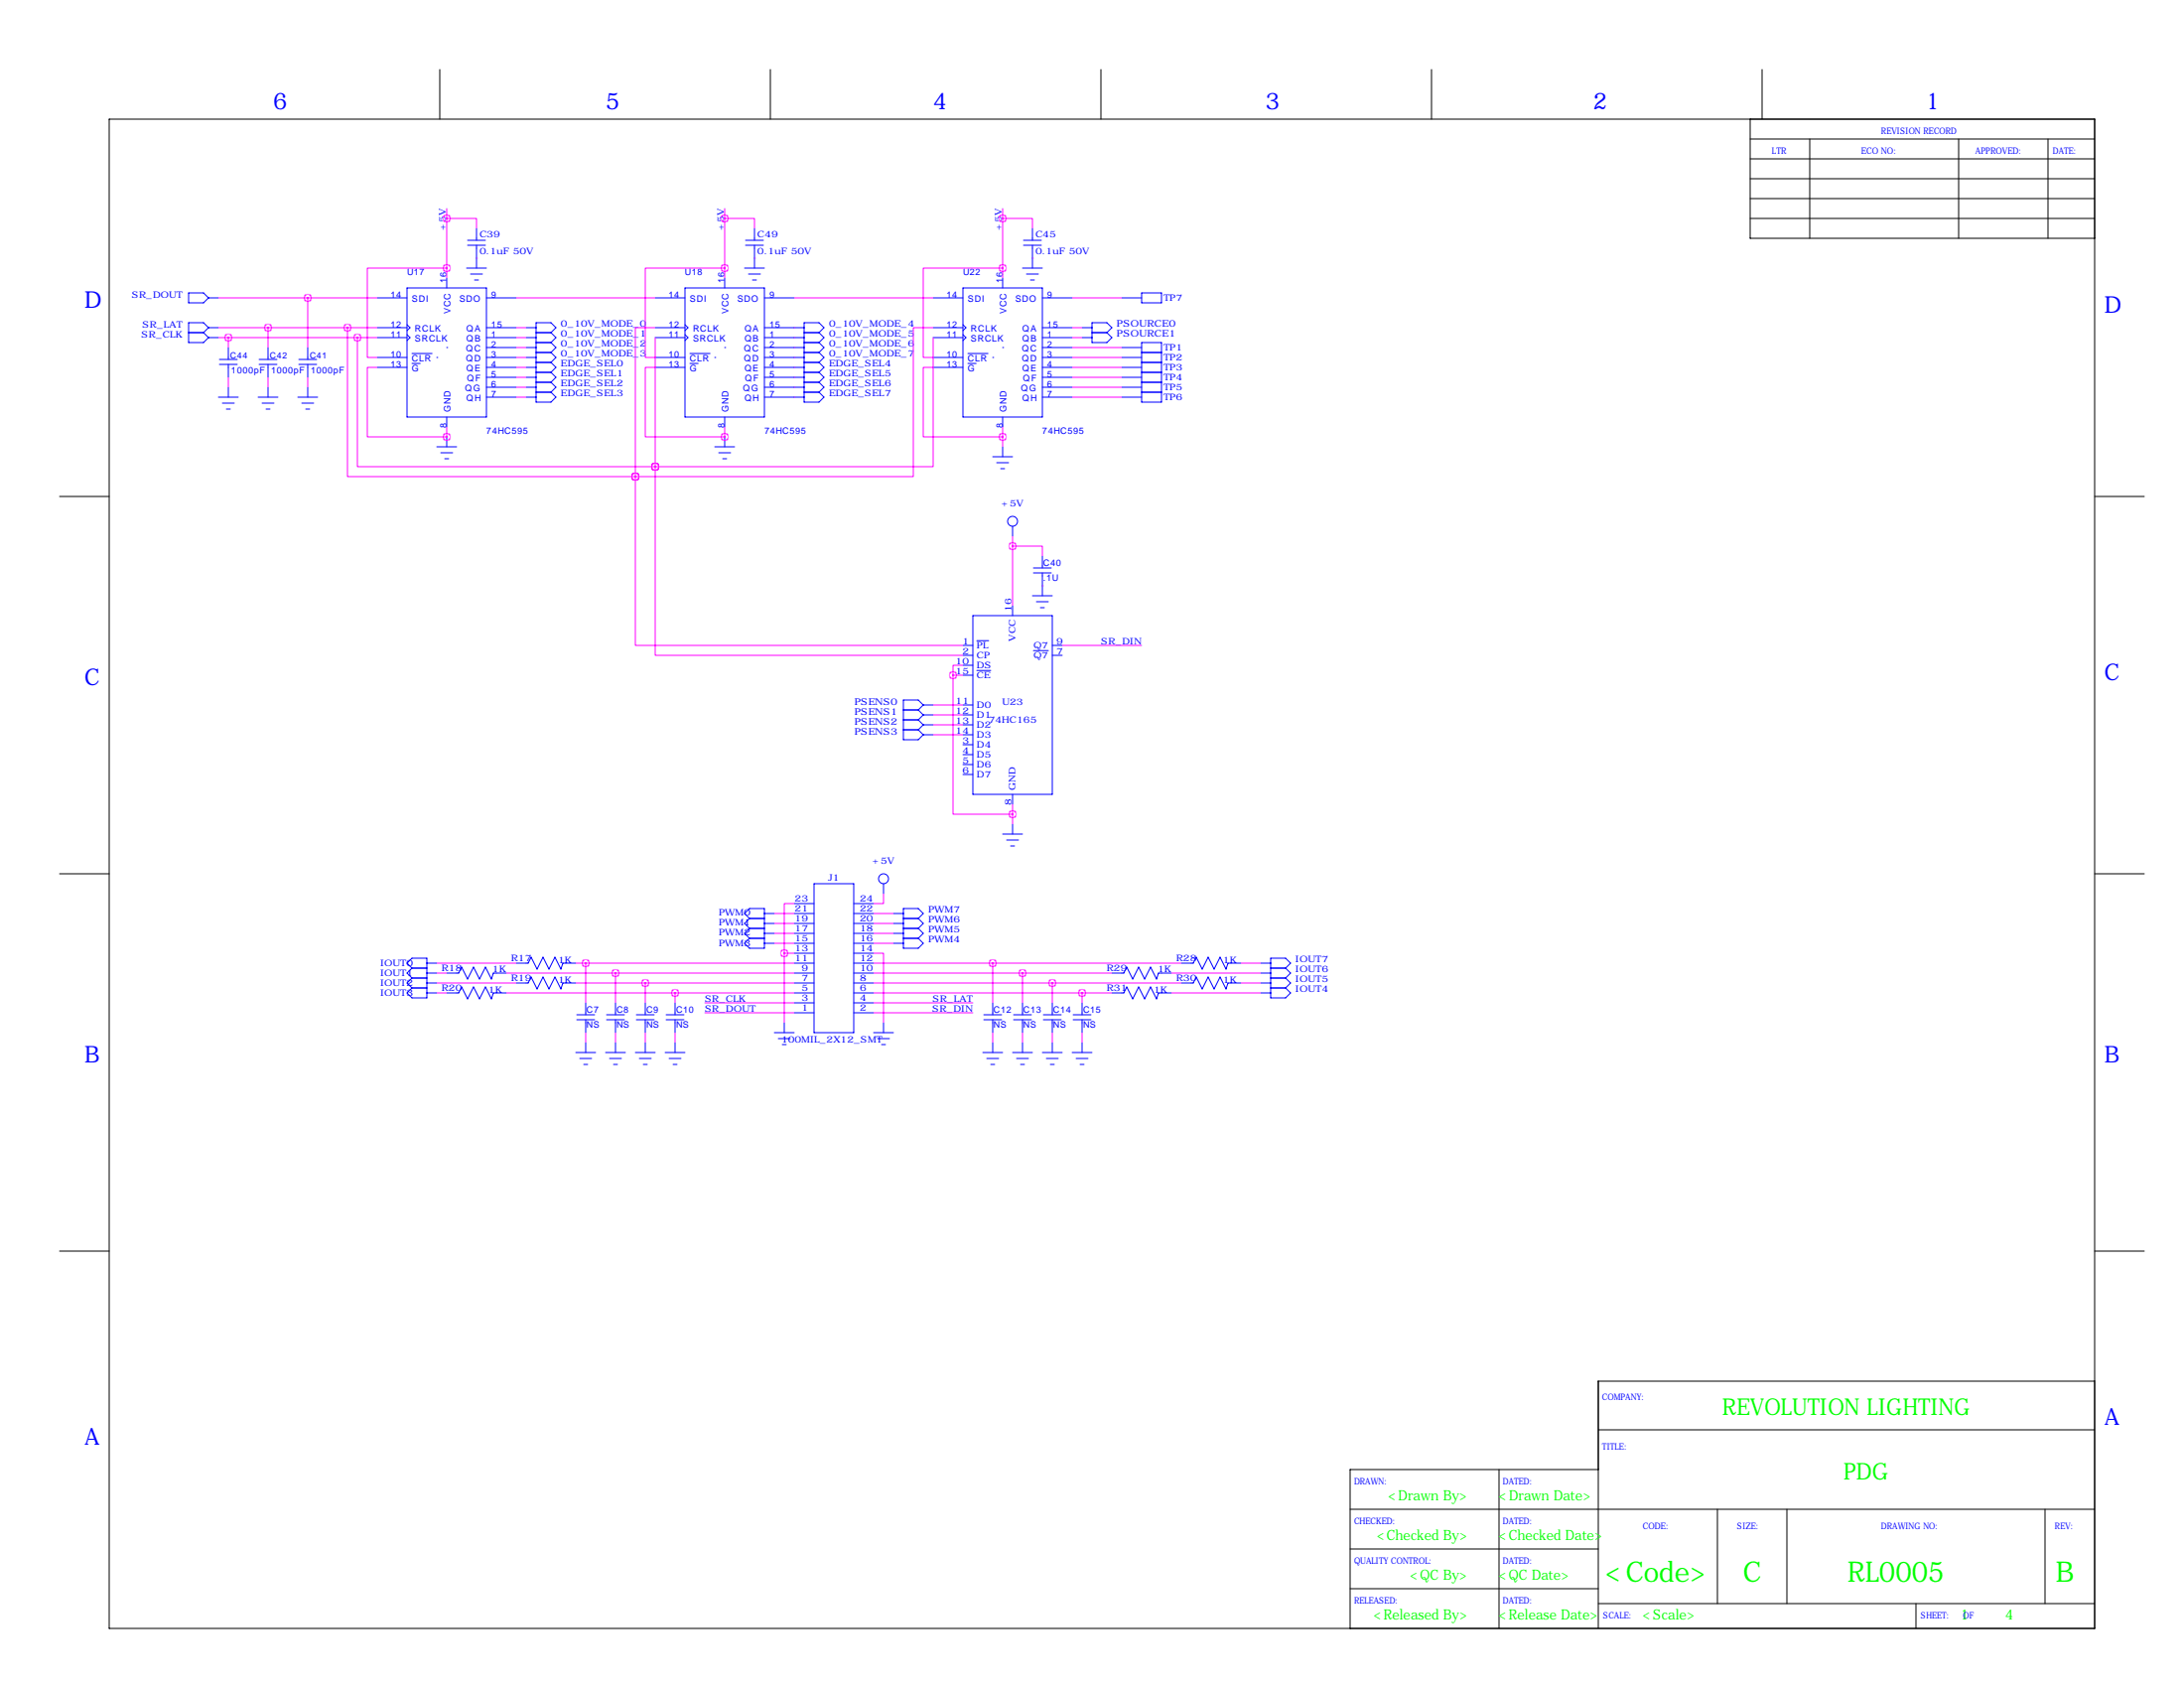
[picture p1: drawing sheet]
<svg xmlns="http://www.w3.org/2000/svg" width="559mm" height="432mm" viewBox="0 0 559 432" stroke-linecap="round" stroke-linejoin="round" font-family="sans-serif">
<g fill="none" stroke="#000" stroke-width=".25">
<path d="M112.5 17.8v12.7M197.1 17.8v12.7M281.7 17.8v12.7M366.3 17.8v12.7M450.8 17.8v12.7M27.9 30.5h508v386.1h-508zM447.8 35.6h88.1M447.8 30.5v30.5h88.1M463 35.6v25.4M501.1 35.6v25.4M524 35.6v25.4M447.8 45.7h88.1"/>
<path d="M447.8 40.6h88.1M447.8 50.8h88.1M447.8 55.9h88.1M15.2 127h12.7M535.9 127h12.7M15.2 223.5h12.7M535.9 223.5h12.7M15.2 320h12.7M535.9 320h12.7M535.9 353.3h-127v63.3M383.5 375.9v40.7M408.9 365.8h127"/>
<path d="M408.9 375.9h-63.5v40.7M345.4 386.1h190.5M345.4 396.2h63.5M439.4 386.1v24.1M457.2 386.1v24.1M523.2 386.1v24.1M345.4 406.4h63.5M408.9 410.2h127M490.2 410.2v6.4"/>
</g>
<g fill="none" stroke="#00f" stroke-width=".25">
<path d="M121.9 58.4v3.1M193 58.4v3.1M264.2 58.4v3.1M48.3 74.9h3.8l1.2 1.3-1.2 1.3h-3.8zM53.3 76.2h2.6M96.5 76.2h7.6M104.1 73.7h20.4v33h-20.4zM114.3 71.1v2.6M119.4 68.6h5.1M119.6 62.7h4.6M119.6 61.5h4.6M120.4 70.1h3"/>
<path d="M121.4 71.6h1M121.9 62.7v5.9M124.5 76.2h7.6M167.6 76.2h7.7M175.3 73.7h20.3v33h-20.3zM185.4 71.1v2.6M190.5 68.6h5.1M190.8 62.7h4.5M190.8 61.5h4.5M191.5 70.1h3.1M192.5 71.6h1M193 62.7v5.9"/>
<path d="M195.6 76.2h7.6M238.8 76.2h7.6M246.4 73.7h20.3v33h-20.3zM256.5 71.1v2.6M261.6 68.6h5.1M261.9 62.7h4.5M261.9 61.5h4.5M262.6 70.1h3.1M263.7 71.6h1M264.2 62.7v5.9M266.7 76.2h7.6M287 76.2h5.1"/>
<path d="M292.1 74.9h5.1v2.6h-5.1zM48.3 85.1h3.8M52.1 85.1l1.2 1.3M53.3 83.8h2.6M53.3 86.4h2.6M53.3 83.8l-1.2-1.2h-3.8v5h3.8l1.2-1.2M53.3 83.8l-1.2 1.3M56.1 93.2h4.6M56.1 91.9h4.6M58.4 88.9v3M58.4 93.2v3.3M58.4 99.1v2.5"/>
<path d="M66.3 93.2h4.6M66.3 91.9h4.6M68.6 88.9v3M68.6 93.2v3.3M68.6 99.1v2.5M76.5 93.2h4.5M76.5 91.9h4.5M78.7 88.9v3M78.7 93.2v3.3M78.7 99.1v2.5M96.5 83.8h7.6M96.5 86.4h7.6"/>
<path d="M96.5 91.4h7.6M96.5 94h7.6M104.1 85.6l.8 .8-.8 .7M104.1 83.1l.8 .7-.8 .8M105.4 93h2.1M105.4 90.4h5.1M111.8 91.4h.1M114.3 88.9h.1M124.5 83.8h7.6M124.5 86.4h7.6M124.5 88.9h7.6M124.5 91.4h7.6"/>
<path d="M124.5 94h7.6M124.5 96.5h7.6M124.5 99.1h7.6M134.6 83.8h2.6M134.6 86.4h2.6M134.6 88.9h2.6M134.6 91.4h2.6M134.6 94h2.6M134.6 96.5h2.6M134.6 99.1h2.6M137.2 87.6h3.8M137.2 90.2h3.8"/>
<path d="M137.2 92.7h3.8M137.2 95.2h3.8M137.2 97.8h3.8M137.2 85.1h3.8M141 85.1l1.2-1.3-1.2-1.2h-3.8v20.3h3.8l1.2-1.3-1.2-1.3M141 85.1l1.2 1.3-1.2 1.2M141 87.6l1.2 1.3-1.2 1.3M141 90.2l1.2 1.2-1.2 1.3M141 92.7l1.2 1.3-1.2 1.2M141 95.2l1.2 1.3-1.2 1.3M141 97.8l1.2 1.3-1.2 1.2M167.6 83.8h7.7"/>
<path d="M167.6 86.4h7.7M167.6 91.4h7.7M167.6 94h7.7M175.3 85.6l.7 .8-.7 .7M175.3 83.1l.7 .7-.7 .8M176.5 93h2.1M176.5 90.4h5.2M182.9 91.4h.1M185.4 88.9h.1M195.6 83.8h10.1M195.6 86.4h10.1M195.6 88.9h10.1"/>
<path d="M195.6 91.4h10.1M195.6 94h10.1M195.6 96.5h10.1M195.6 99.1h10.1M205.7 87.6h3.8M205.7 90.2h3.8M205.7 92.7h3.8M205.7 95.2h3.8M205.7 97.8h3.8M205.7 85.1h3.8M209.5 85.1l1.3-1.3-1.3-1.2h-3.8v20.3h3.8l1.3-1.3-1.3-1.3M209.5 85.1l1.3 1.3-1.3 1.2"/>
<path d="M209.5 87.6l1.3 1.3-1.3 1.3M209.5 90.2l1.3 1.2-1.3 1.3M209.5 92.7l1.3 1.3-1.3 1.2M209.5 95.2l1.3 1.3-1.3 1.3M209.5 97.8l1.3 1.3-1.3 1.2M238.8 83.8h7.6M238.8 86.4h7.6M238.8 91.4h7.6M238.8 94h7.6M246.4 85.6l.7 .8-.7 .7M246.4 83.1l.7 .7-.7 .8M247.6 93h2.2"/>
<path d="M247.6 90.4h5.2M254 91.4h.1M256.5 88.9h.1M266.7 83.8h7.6M266.7 86.4h7.6M266.7 88.9h7.6M266.7 91.4h7.6M266.7 94h7.6M266.7 96.5h7.6M266.7 99.1h7.6M276.9 83.8h2.5M276.9 86.4h2.5"/>
<path d="M279.4 82.6h3.8l1.3 1.2-1.3 1.3 1.3 1.3-1.3 1.2h-3.8zM279.4 85.1h3.8M287 88.9h5.1M287 91.4h5.1M287 94h5.1M287 96.5h5.1M287 99.1h5.1M292.1 87.6h5.1v15.3h-5.1zM292.1 90.2h5.1M292.1 92.7h5.1M292.1 95.2h5.1M292.1 97.8h5.1"/>
<path d="M55.9 101.6h5.1M56.9 103.1h3M57.9 104.6h1M66 101.6h5.1M67.1 103.1h3M68.1 104.6h1M76.2 101.6h5.1M77.2 103.1h3.1M78.2 104.6h1M111.8 114.3h5M112.8 115.8h3M113.8 117.3h1"/>
<path d="M114.3 106.7v2.5M114.3 111.8v2.5M124.5 101.6h7.6M134.6 101.6h2.6M137.2 100.3h3.8M182.9 114.3h5.1M183.9 115.8h3M184.9 117.3h1M185.4 106.7v2.5M185.4 111.8v2.5M195.6 101.6h10.1M205.7 100.3h3.8"/>
<path d="M254 116.8h5.1M255 118.4h3.1M256 119.9h1M256.5 106.7v2.5M256.5 114.3v2.5M266.7 101.6h7.6M287 101.6h5.1M292.1 100.3h5.1M259.1 134.6v2.6M248.9 157.5h20.3v45.7h-20.3zM259.1 154.9v2.6M264.2 152.4h5"/>
<path d="M264.4 146.6h4.6M264.4 145.3h4.6M265.2 153.9h3M266.2 155.4h1M266.7 142.2v3.1M266.7 146.6v5.8M246.4 165.1h2.5M246.4 167.6h2.5M246.4 170.2h2.5M246.4 172.7h2.5M249.9 163.9h3.1M249.9 171.5h3.6"/>
<path d="M264.4 166.4h3.8M269.2 165.1h2.6M269.2 167.6h2.6M231.1 181.6h3.8M231.1 184.1h3.8M231.1 186.7h3.8M234.9 181.6l1.3 1.3M234.9 184.1l1.3 1.3M234.9 186.7l1.3 1.3M236.2 180.3h2.6M236.2 182.9h2.6M236.2 185.4h2.6"/>
<path d="M236.2 188h2.6M236.2 180.3l-1.3-1.2h-3.8v10.1h3.8l1.3-1.2M236.2 180.3l-1.3 1.3M236.2 182.9l-1.3 1.2M236.2 185.4l-1.3 1.3M246.4 190.5h2.5M246.4 193h2.5M246.4 195.6h2.5M246.4 198.1h2.5M246.4 180.3h2.5M246.4 182.9h2.5M246.4 185.4h2.5"/>
<path d="M246.4 188h2.5M256.5 213.4h5.1M257.6 214.9h3M258.6 216.4h1M259.1 203.2v2.5M259.1 210.8v2.6M191.8 234.9l-1.3-1.2 1.3-1.3h3.8v10.2h-3.8l-1.3-1.3 1.3-1.3M191.8 234.9h3.8M191.8 234.9l-1.3 1.3 1.3 1.3M191.8 237.5h3.8M191.8 237.5l-1.3 1.3 1.3 1.2M195.6 238.8h2.5"/>
<path d="M195.6 236.2h2.5M195.6 233.7h2.5M203.2 238.8h5.1M203.2 236.2h5.1M203.2 233.7h5.1M203.2 231.1h5.1M208.3 226.1h10.1v38.1h-10.1zM218.4 238.8h5.1M218.4 236.2h5.1M218.4 233.7h5.1M218.4 231.1h5.1M226.1 226.1v2.5"/>
<path d="M228.6 238.8h2.5M228.6 236.2h2.5M228.6 233.7h2.5M231.1 234.9h3.8M231.1 237.5h3.8M234.9 234.9l1.3-1.2-1.3-1.3h-3.8v10.2h3.8l1.3-1.3-1.3-1.3M234.9 234.9l1.3 1.3-1.3 1.3M234.9 237.5l1.3 1.3-1.3 1.2M105.4 247.6l-1.3-1.2 1.3-1.3h3.8v10.2h-3.8l-1.3-1.3 1.3-1.3M105.4 247.6h3.8M105.4 247.6l-1.3 1.3 1.3 1.3M105.4 250.2h3.8"/>
<path d="M105.4 250.2l-1.3 1.3 1.3 1.2M105.4 252.7h3.8M109.2 254h2.6M109.2 251.5h2.6M109.2 248.9h2.6M109.2 246.4h2.6M114.3 254h3l.8-1.5 1.5 3 1.6-3 1.5 3 1.5-3 1.5 3 .5-1.5h3.3M114.3 248.9h3l.8-1.5 1.5 3 1.6-3 1.5 3 1.5-3 1.5 3 .5-1.5h3.3M132.1 251.5h3l.8-1.6 1.5 3.1 1.5-3.1 1.6 3.1 1.5-3.1 1.5 3.1 .5-1.5h3.3M132.1 246.4h3l.8-1.5 1.5 3 1.5-3 1.6 3 1.5-3 1.5 3 .5-1.5h3.3M147.6 259.6h4.5M149.9 256.5v3.1"/>
<path d="M155.2 259.6h4.6M157.5 256.5v3.1M162.8 259.6h4.6M165.1 256.5v3.1M170.4 259.6h4.6M172.7 256.5v3.1M191.8 240h3.8M195.6 241.3h2.5M203.2 259.1h5.1M203.2 256.5h5.1M203.2 254h5.1M203.2 251.5h5.1"/>
<path d="M203.2 248.9h5.1M203.2 246.4h5.1M203.2 243.8h5.1M203.2 241.3h5.1M218.4 259.1h5.1M218.4 256.5h5.1M218.4 254h5.1M218.4 251.5h5.1M218.4 248.9h5.1M218.4 246.4h5.1M218.4 243.8h5.1M218.4 241.3h5.1"/>
<path d="M228.6 241.3h2.5M231.1 240h3.8M251.7 259.6h4.6M254 256.5v3.1M259.3 259.6h4.6M261.6 256.5v3.1M267 259.6h4.5M269.2 256.5v3.1M274.6 259.6h4.5M276.9 256.5v3.1M284.5 254h3l.8-1.5 1.5 3 1.5-3 1.6 3 1.5-3 1.5 3 .5-1.5h3.3M284.5 248.9h3l.8-1.5 1.5 3 1.5-3 1.6 3 1.5-3 1.5 3 .5-1.5h3.3"/>
<path d="M302.3 251.5h3l.8-1.6 1.5 3.1 1.5-3.1 1.5 3.1 1.6-3.1 1.5 3.1 .5-1.5h3.3M302.3 246.4h3l.8-1.5 1.5 3 1.5-3 1.5 3 1.6-3 1.5 3 .5-1.5h3.3M322.6 254h2.5M322.6 251.5h2.5M322.6 248.9h2.5M322.6 246.4h2.5M325.1 247.6h3.8M325.1 250.2h3.8M325.1 252.7h3.8M328.9 247.6l1.3-1.2-1.3-1.3h-3.8v10.2h3.8l1.3-1.3-1.3-1.3M328.9 247.6l1.3 1.3-1.3 1.3M328.9 250.2l1.3 1.3-1.3 1.2"/>
<path d="M147.3 269.2h5.1M147.6 260.9h4.5M148.3 270.8h3.1M149.4 272.3h1M149.9 260.9v3.3M149.9 266.7v2.5M154.9 269.2h5.1M155.2 260.9h4.6M156 270.8h3M157 272.3h1M157.5 260.9v3.3M157.5 266.7v2.5"/>
<path d="M162.6 269.2h5M162.8 260.9h4.6M163.6 270.8h3M164.6 272.3h1M165.1 260.9v3.3M165.1 266.7v2.5M170.2 269.2h5.1M170.4 260.9h4.6M171.2 270.8h3M172.2 272.3h1M172.7 260.9v3.3M172.7 266.7v2.5"/>
<path d="M198.1 264.2h5.1M199.1 265.7h3.1M200.2 267.2h1M200.7 261.6v2.6M223.5 264.2h5.1M224.5 265.7h3.1M225.6 267.2h1M226.1 261.6v2.6M251.5 269.2h5M251.7 260.9h4.6M252.5 270.8h3M253.5 272.3h1"/>
<path d="M254 260.9v3.3M254 266.7v2.5M259.1 269.2h5.1M259.3 260.9h4.6M260.1 270.8h3M261.1 272.3h1M261.6 260.9v3.3M261.6 266.7v2.5M266.7 269.2h5.1M267 260.9h4.5M267.7 270.8h3.1M268.7 272.3h1"/>
<path d="M269.2 260.9v3.3M269.2 266.7v2.5M274.3 269.2h5.1M274.6 260.9h4.5M275.3 270.8h3.1M276.4 272.3h1M276.9 260.9v3.3M276.9 266.7v2.5"/>
<circle cx="259.1" cy="133.3" r="1.27"/>
<circle cx="226.1" cy="224.8" r="1.27"/>
</g>
<g fill="none" stroke="#f0f" stroke-width=".25">
<path d="M114.3 55.9h7.6v2.5M114.3 53.3v17.8M185.4 55.9h7.6v2.5M185.4 53.3v17.8M256.5 55.9h7.7v2.5M256.5 53.3v17.8M55.9 76.2h40.6M78.7 76.2v12.7M114.3 68.6h-20.3v22.8h2.5M121.9 66h.1M132.1 76.2h35.5M185.4 68.6h-20.3v22.8h2.5"/>
<path d="M193 66h.1M203.2 76.2h35.6M256.5 68.6h-20.3v22.8h2.6M264.2 66h.1M274.3 76.2h12.7M55.9 86.4h40.6M55.9 83.8h40.6M58.4 86.4v2.5M58.4 96.5v2.6M68.6 83.8v5.1M68.6 96.5v2.6M78.7 96.5v2.6"/>
<path d="M88.9 83.8v38.1h73.7M91.4 86.4v33h76.2M96.5 94h-2.5v17.8h20.3M132.1 86.4h2.5M132.1 83.8h2.5M132.1 88.9h2.5M132.1 91.4h2.5M132.1 94h2.5M132.1 96.5h2.5M132.1 99.1h2.5M167.6 94h-2.5v17.8h20.3M167.6 83.8h-5v38.1"/>
<path d="M167.6 86.4v33M203.2 83.8h.1M203.2 86.4h.1M203.2 88.9h.1M203.2 91.4h.1M203.2 94h.1M203.2 96.5h.1M203.2 99.1h.1M238.8 86.4v33h-71.2M238.8 94h-2.6v17.8h20.3M238.8 83.8h-5.1v38.1h-71.1M274.3 86.4h2.6"/>
<path d="M274.3 83.8h2.6M274.3 88.9h12.7M274.3 91.4h12.7M274.3 94h12.7M274.3 96.5h12.7M274.3 99.1h12.7M114.3 111.8h.1M114.3 109.2v2.6M132.1 101.6h2.5M167.6 119.4v48.2h78.8M167.6 119.4h.1M185.4 111.8h.1"/>
<path d="M185.4 109.2v2.6M203.2 101.6h.1M256.5 109.2v5.1M274.3 101.6h12.7M162.6 121.9v43.2h83.8M162.6 121.9h.1M259.1 139.7h7.6v2.5M259.1 137.2v17.7M266.7 149.9h.1M243.8 172.7v35.6h15.3M243.8 172.7h2.6M246.4 170.2h-2.6v2.5"/>
<path d="M271.8 165.1h20.3M238.8 180.3h7.6M238.8 182.9h7.6M238.8 185.4h7.6M238.8 188h7.6M259.1 205.7v5.1M198.1 233.7h5.1M198.1 236.2h5.1M198.1 238.8h5.1M203.2 231.1h-2.5v12.7M223.5 233.7h5.1M223.5 236.2h5.1"/>
<path d="M223.5 238.8h5.1M226.1 228.6v2.5h-2.6M111.8 246.4h20.3M111.8 248.9h2.5M111.8 251.5h20.3M111.8 254h2.5M129.5 248.9h73.7M129.5 254h73.7M147.3 246.4h55.9M147.3 251.5h55.9M149.9 246.4v10.1M157.5 248.9v7.6"/>
<path d="M165.1 251.5v5M172.7 254v2.5M180.3 256.5h22.9M180.3 259.1h22.9M198.1 241.3h5.1M200.7 243.8h2.5M200.7 243.8v17.8M223.5 243.8h2.6v17.8M223.5 241.3h5.1M223.5 246.4h78.8M223.5 248.9h61M223.5 251.5h78.8"/>
<path d="M223.5 254h61M223.5 256.5h25.4M223.5 259.1h25.4M254 246.4v10.1M261.6 248.9v7.6M269.2 251.5v5M276.9 254v2.5M299.7 248.9h22.9M299.7 254h22.9M317.5 246.4h5.1M317.5 251.5h5.1M149.9 264.2v2.5"/>
<path d="M157.5 264.2v2.5M165.1 264.2v2.5M172.7 264.2v2.5M254 264.2v2.5M261.6 264.2v2.5M269.2 264.2v2.5M276.9 264.2v2.5"/>
</g>
<path d="M114.2 111.8a.1 .1 0 0 0 .2 0 .1 .1 0 0 0-.2 0zM114.2 68.6a.1 .1 0 0 0 .2 0 .1 .1 0 0 0-.2 0zM114.2 55.9a.1 .1 0 0 0 .2 0 .1 .1 0 0 0-.2 0zM185.4 111.8a.07 .07 0 0 0 .1 0 .07 .07 0 0 0-.1 0zM185.4 68.6a.07 .07 0 0 0 .1 0 .07 .07 0 0 0-.1 0zM185.4 55.9a.07 .07 0 0 0 .1 0 .07 .07 0 0 0-.1 0zM91.4 86.4a.07 .07 0 0 0 .1 0 .07 .07 0 0 0-.1 0zM88.8 83.8a.1 .1 0 0 0 .2 0 .1 .1 0 0 0-.2 0zM200.6 243.8a.07 .07 0 0 0 .1 0 .07 .07 0 0 0-.1 0zM259 208.3a.07 .07 0 0 0 .1 0 .07 .07 0 0 0-.1 0zM259 139.7a.07 .07 0 0 0 .1 0 .07 .07 0 0 0-.1 0zM256.5 111.8a.07 .07 0 0 0 .1 0 .07 .07 0 0 0-.1 0zM256.5 68.6a.07 .07 0 0 0 .1 0 .07 .07 0 0 0-.1 0zM256.5 55.9a.07 .07 0 0 0 .1 0 .07 .07 0 0 0-.1 0zM162.5 121.9a.07 .07 0 0 0 .1 0 .07 .07 0 0 0-.1 0zM167.6 119.4a.07 .07 0 0 0 .1 0 .07 .07 0 0 0-.1 0zM167.6 119.4a.07 .07 0 0 0 .1 0 .07 .07 0 0 0-.1 0zM162.5 121.9a.07 .07 0 0 0 .1 0 .07 .07 0 0 0-.1 0zM243.8 172.7a.07 .07 0 0 0 .1 0 .07 .07 0 0 0-.1 0zM58.4 86.4a.07 .07 0 0 0 .1 0 .07 .07 0 0 0-.1 0zM68.5 83.8a.07 .07 0 0 0 .1 0 .07 .07 0 0 0-.1 0zM78.7 76.2a.07 .07 0 0 0 .1 0 .07 .07 0 0 0-.1 0zM149.8 246.4a.07 .07 0 0 0 .1 0 .07 .07 0 0 0-.1 0zM157.4 248.9a.07 .07 0 0 0 .1 0 .07 .07 0 0 0-.1 0zM165 251.5a.1 .1 0 0 0 .2 0 .1 .1 0 0 0-.2 0zM172.7 254a.07 .07 0 0 0 .1 0 .07 .07 0 0 0-.1 0zM253.9 246.4a.1 .1 0 0 0 .2 0 .1 .1 0 0 0-.2 0zM261.6 248.9a.07 .07 0 0 0 .1 0 .07 .07 0 0 0-.1 0zM269.2 251.5a.07 .07 0 0 0 .1 0 .07 .07 0 0 0-.1 0zM276.8 254a.07 .07 0 0 0 .1 0 .07 .07 0 0 0-.1 0z" fill="#f0f" stroke="#f0f" stroke-width="1.9"/>
<g font-size="7.3" fill="#0f0">
<text x="410.7" y="404.5">&lt;Code&gt;</text>
<text x="445.9" y="404.5">C</text>
<text x="472.8" y="404.5">RL0005</text>
<text x="526" y="404.5">B</text>
</g>
<g font-size="5.9" fill="#00f">
<text x="69.8" y="27.9">6</text>
<text x="154.9" y="27.9">5</text>
<text x="238.8" y="27.9">4</text>
<text x="323.8" y="27.9">3</text>
<text x="407.7" y="27.9">2</text>
<text x="492.8" y="27.9">1</text>
<text x="21.6" y="78.7">D</text>
<text x="538.5" y="80">D</text>
<text x="538.5" y="174">C</text>
<text x="21.6" y="175.3">C</text>
<text x="21.6" y="271.8">B</text>
<text x="538.5" y="271.8">B</text>
<text x="538.5" y="364.5">A</text>
<text x="21.6" y="369.6">A</text>
</g>
<g font-size="5.9" fill="#0f0">
<text x="440.7" y="362">REVOLUTION LIGHTING</text>
<text x="471.7" y="378.5">PDG</text>
</g>
<g font-size="3.6" fill="#0f0">
<text x="355.2" y="383.9">&lt;Drawn By&gt;</text>
<text x="383.5" y="383.9">&lt;Drawn Date&gt;</text>
<text x="352.3" y="394">&lt;Checked By&gt;</text>
<text x="383.5" y="394">&lt;Checked Date&gt;</text>
<text x="360.8" y="404.2">&lt;QC By&gt;</text>
<text x="383.5" y="404.2">&lt;QC Date&gt;</text>
<text x="351.5" y="414.3">&lt;Released By&gt;</text>
<text x="383.5" y="414.3">&lt;Release Date&gt;</text>
<text x="420.4" y="414.3">&lt;Scale&gt;</text>
<text x="501.6" y="414.3">1</text>
<text x="513.1" y="414.3">4</text>
</g>
<g font-size="2.4" fill="#00f">
<text x="285.7" y="83.6">PSOURCE0</text>
<text x="285.7" y="86.1">PSOURCE1</text>
<text x="218.6" y="180.3">PSENS0</text>
<text x="218.6" y="182.9">PSENS1</text>
<text x="218.6" y="185.4">PSENS2</text>
<text x="218.6" y="188">PSENS3</text>
</g>
<g font-size="2.3" fill="#00f">
<text x="481.3" y="34.3">REVISION RECORD</text>
<text x="453.4" y="39.4">LTR</text>
<text x="476.2" y="39.4">ECO NO:</text>
<text x="505.5" y="39.4">APPROVED:</text>
<text x="525.3" y="39.4">DATE:</text>
<text x="114" y="59" transform="rotate(-90 114 59)">+5V</text>
<text x="185.2" y="59" transform="rotate(-90 185.2 59)">+5V</text>
<text x="256.3" y="59" transform="rotate(-90 256.3 59)">+5V</text>
<text x="122.7" y="60.7">C39</text>
<text x="122.7" y="65">0.1uF 50V</text>
<text x="193.8" y="60.7">C49</text>
<text x="193.8" y="65">0.1uF 50V</text>
<text x="264.9" y="60.7">C45</text>
<text x="264.9" y="65">0.1uF 50V</text>
<text x="104.1" y="70.4">U17</text>
<text x="175.3" y="70.4">U18</text>
<text x="246.4" y="70.4">U22</text>
<text x="33.7" y="76.2">SR_DOUT</text>
<text x="100" y="76.2">14</text>
<text x="105.4" y="77.2">SDI</text>
<text x="114.3" y="72.4" transform="rotate(-90 114.3 72.4)">16</text>
<text x="117.6" y="77.2">SDO</text>
<text x="125.7" y="76.2">9</text>
<text x="171.1" y="76.2">14</text>
<text x="176.5" y="77.2">SDI</text>
<text x="185.4" y="72.4" transform="rotate(-90 185.4 72.4)">16</text>
<text x="188.7" y="77.2">SDO</text>
<text x="196.8" y="76.2">9</text>
<text x="242.2" y="76.2">14</text>
<text x="247.6" y="77.2">SDI</text>
<text x="256.5" y="72.4" transform="rotate(-90 256.5 72.4)">16</text>
<text x="259.8" y="77.2">SDO</text>
<text x="268" y="76.2">9</text>
<text x="297.7" y="77">TP7</text>
<text x="36.5" y="83.8">SR_LAT</text>
<text x="100" y="83.8">12</text>
<text x="115.3" y="80.3" transform="rotate(-90 115.3 80.3)">VCC</text>
<text x="125.7" y="83.8">15</text>
<text x="143.5" y="83.6">0_10V_MODE_0</text>
<text x="171.1" y="83.8">12</text>
<text x="186.4" y="80.3" transform="rotate(-90 186.4 80.3)">VCC</text>
<text x="196.8" y="83.8">15</text>
<text x="212.1" y="83.6">0_10V_MODE_4</text>
<text x="242.2" y="83.8">12</text>
<text x="257.5" y="80.3" transform="rotate(-90 257.5 80.3)">VCC</text>
<text x="268" y="83.8">15</text>
<text x="36.2" y="86.4">SR_CLK</text>
<text x="100" y="86.4">11</text>
<text x="106.2" y="87.3">SRCLK</text>
<text x="106.2" y="84.8">RCLK</text>
<text x="119.3" y="89.9">QC</text>
<text x="119.4" y="84.8">QA</text>
<text x="119.4" y="87.3">QB</text>
<text x="125.7" y="86.4">1</text>
<text x="125.7" y="88.9">2</text>
<text x="143.5" y="86.1">0_10V_MODE_1</text>
<text x="143.5" y="88.6">0_10V_MODE_2</text>
<text x="171.1" y="86.4">11</text>
<text x="177.3" y="87.3">SRCLK</text>
<text x="177.3" y="84.8">RCLK</text>
<text x="190.4" y="89.9">QC</text>
<text x="190.5" y="84.8">QA</text>
<text x="190.5" y="87.3">QB</text>
<text x="196.8" y="86.4">1</text>
<text x="196.8" y="88.9">2</text>
<text x="212.1" y="86.1">0_10V_MODE_5</text>
<text x="212.1" y="88.6">0_10V_MODE_6</text>
<text x="242.2" y="86.4">11</text>
<text x="248.4" y="87.3">SRCLK</text>
<text x="248.4" y="84.8">RCLK</text>
<text x="261.5" y="89.9">QC</text>
<text x="261.6" y="84.8">QA</text>
<text x="261.6" y="87.3">QB</text>
<text x="268" y="86.4">1</text>
<text x="268" y="88.9">2</text>
<text x="297.7" y="89.7">TP1</text>
<text x="59.2" y="95.5">1000pF</text>
<text x="69.3" y="95.5">1000pF</text>
<text x="79.5" y="95.5">1000pF</text>
<text x="100" y="94">13</text>
<text x="100" y="91.4">10</text>
<text x="105.4" y="94.9">G</text>
<text x="105.4" y="92.4">CLR</text>
<text x="119.3" y="92.4">QD</text>
<text x="119.4" y="94.9">QE</text>
<text x="125.7" y="91.4">3</text>
<text x="125.7" y="94">4</text>
<text x="143.5" y="91.2">0_10V_MODE_3</text>
<text x="143.5" y="93.7">EDGE_SEL0</text>
<text x="171.1" y="94">13</text>
<text x="171.1" y="91.4">10</text>
<text x="176.5" y="94.9">G</text>
<text x="176.5" y="92.4">CLR</text>
<text x="190.4" y="92.4">QD</text>
<text x="190.5" y="94.9">QE</text>
<text x="196.8" y="91.4">3</text>
<text x="196.8" y="94">4</text>
<text x="212.1" y="91.2">0_10V_MODE_7</text>
<text x="212.1" y="93.7">EDGE_SEL4</text>
<text x="242.2" y="94">13</text>
<text x="242.2" y="91.4">10</text>
<text x="247.6" y="94.9">G</text>
<text x="247.6" y="92.4">CLR</text>
<text x="261.5" y="92.4">QD</text>
<text x="261.6" y="94.9">QE</text>
<text x="268" y="91.4">3</text>
<text x="268" y="94">4</text>
<text x="297.7" y="92.2">TP2</text>
<text x="297.7" y="94.7">TP3</text>
<text x="119" y="100">QG</text>
<text x="119.5" y="97.5">QF</text>
<text x="125.7" y="96.5">5</text>
<text x="125.7" y="99.1">6</text>
<text x="125.7" y="101.6">7</text>
<text x="143.5" y="96.3">EDGE_SEL1</text>
<text x="143.5" y="98.8">EDGE_SEL2</text>
<text x="143.5" y="101.3">EDGE_SEL3</text>
<text x="190.1" y="100">QG</text>
<text x="190.7" y="97.5">QF</text>
<text x="196.8" y="96.5">5</text>
<text x="196.8" y="99.1">6</text>
<text x="196.8" y="101.6">7</text>
<text x="212.1" y="96.3">EDGE_SEL5</text>
<text x="212.1" y="98.8">EDGE_SEL6</text>
<text x="212.1" y="101.3">EDGE_SEL7</text>
<text x="261.2" y="100">QG</text>
<text x="261.8" y="97.5">QF</text>
<text x="268" y="96.5">5</text>
<text x="268" y="99.1">6</text>
<text x="268" y="101.6">7</text>
<text x="297.7" y="97.3">TP4</text>
<text x="297.7" y="99.8">TP5</text>
<text x="115.3" y="105.4" transform="rotate(-90 115.3 105.4)">GND</text>
<text x="119.4" y="102.6">QH</text>
<text x="186.4" y="105.4" transform="rotate(-90 186.4 105.4)">GND</text>
<text x="190.5" y="102.6">QH</text>
<text x="257.5" y="105.4" transform="rotate(-90 257.5 105.4)">GND</text>
<text x="261.6" y="102.6">QH</text>
<text x="297.7" y="102.4">TP6</text>
<text x="114.3" y="109.4" transform="rotate(-90 114.3 109.4)">8</text>
<text x="124.5" y="111">74HC595</text>
<text x="185.4" y="109.4" transform="rotate(-90 185.4 109.4)">8</text>
<text x="195.6" y="111">74HC595</text>
<text x="256.5" y="109.4" transform="rotate(-90 256.5 109.4)">8</text>
<text x="266.7" y="111">74HC595</text>
<text x="256.3" y="129.5">+5V</text>
<text x="267" y="144.8">C40</text>
<text x="267" y="148.6">.1U</text>
<text x="258.8" y="156.5" transform="rotate(-90 258.8 156.5)">16</text>
<text x="246.2" y="164.8">1</text>
<text x="246.2" y="167.4">2</text>
<text x="249.9" y="165.9">PL</text>
<text x="259.8" y="164" transform="rotate(-90 259.8 164)">VCC</text>
<text x="264.4" y="165.9">Q7</text>
<text x="270.3" y="167.4">7</text>
<text x="270.3" y="164.8">9</text>
<text x="281.7" y="164.8">SR_DIN</text>
<text x="244.5" y="169.9">10</text>
<text x="244.5" y="172.5">15</text>
<text x="249.9" y="168.4">CP</text>
<text x="249.9" y="170.9">DS</text>
<text x="249.9" y="173.5">CE</text>
<text x="264.4" y="168.4">Q7</text>
<text x="244.5" y="180.1">11</text>
<text x="244.5" y="182.6">12</text>
<text x="244.5" y="185.2">13</text>
<text x="249.9" y="181.1">D0</text>
<text x="249.9" y="183.6">D1</text>
<text x="252.9" y="184.9">74HC165</text>
<text x="256.4" y="180.3">U23</text>
<text x="244.5" y="187.7">14</text>
<text x="246.2" y="190.2">3</text>
<text x="249.9" y="191.3">D4</text>
<text x="249.9" y="186.2">D2</text>
<text x="249.9" y="188.7">D3</text>
<text x="246.2" y="192.8">4</text>
<text x="246.2" y="195.3">5</text>
<text x="246.2" y="197.9">6</text>
<text x="249.9" y="193.8">D5</text>
<text x="249.9" y="196.3">D6</text>
<text x="249.9" y="198.9">D7</text>
<text x="259.8" y="202.2" transform="rotate(-90 259.8 202.2)">GND</text>
<text x="258.8" y="205.9" transform="rotate(-90 258.8 205.9)">8</text>
<text x="223.2" y="221">+5V</text>
<text x="211.9" y="225.3">J1</text>
<text x="203.4" y="233.2">21</text>
<text x="203.4" y="230.6">23</text>
<text x="220" y="233.2">22</text>
<text x="220" y="230.6">24</text>
<text x="237.5" y="233.4">PWM7</text>
<text x="183.9" y="234.2">PWM0</text>
<text x="183.9" y="236.7">PWM1</text>
<text x="183.9" y="239.3">PWM2</text>
<text x="203.4" y="238.3">17</text>
<text x="203.4" y="235.7">19</text>
<text x="220" y="238.3">18</text>
<text x="220" y="235.7">20</text>
<text x="237.5" y="236">PWM6</text>
<text x="237.5" y="238.5">PWM5</text>
<text x="130.7" y="245.9">R17</text>
<text x="183.9" y="242.1">PWM3</text>
<text x="203.4" y="245.9">11</text>
<text x="203.4" y="243.3">13</text>
<text x="203.4" y="240.8">15</text>
<text x="220" y="245.9">12</text>
<text x="220" y="243.3">14</text>
<text x="220" y="240.8">16</text>
<text x="237.5" y="241">PWM4</text>
<text x="300.9" y="245.9">R28</text>
<text x="97.3" y="247.1">IOUT0</text>
<text x="97.3" y="249.7">IOUT1</text>
<text x="113" y="248.4">R18</text>
<text x="126" y="248.6">1K</text>
<text x="130.7" y="251">R19</text>
<text x="142.7" y="246.4">1K</text>
<text x="142.7" y="251.4">1K</text>
<text x="205.1" y="251">7</text>
<text x="205.1" y="248.4">9</text>
<text x="220" y="251">8</text>
<text x="220" y="248.4">10</text>
<text x="283.1" y="248.4">R29</text>
<text x="296.2" y="248.6">1K</text>
<text x="300.9" y="251">R30</text>
<text x="312.9" y="246.4">1K</text>
<text x="312.9" y="251.4">1K</text>
<text x="331.5" y="246.1">IOUT7</text>
<text x="331.5" y="248.7">IOUT6</text>
<text x="331.5" y="251.2">IOUT5</text>
<text x="97.3" y="252.2">IOUT2</text>
<text x="97.3" y="254.8">IOUT3</text>
<text x="113" y="253.5">R20</text>
<text x="125" y="254">1K</text>
<text x="180.3" y="256.3">SR_CLK</text>
<text x="205.1" y="256">3</text>
<text x="205.1" y="253.5">5</text>
<text x="220" y="256">4</text>
<text x="220" y="253.5">6</text>
<text x="238.7" y="256.3">SR_LAT</text>
<text x="283.1" y="253.5">R31</text>
<text x="295.1" y="254">1K</text>
<text x="331.5" y="253.7">IOUT4</text>
<text x="150.1" y="259.1">C7</text>
<text x="150.1" y="262.9">NS</text>
<text x="157.7" y="259.1">C8</text>
<text x="157.7" y="262.9">NS</text>
<text x="165.4" y="259.1">C9</text>
<text x="165.4" y="262.9">NS</text>
<text x="173" y="259.1">C10</text>
<text x="173" y="262.9">NS</text>
<text x="180.3" y="258.8">SR_DOUT</text>
<text x="205.1" y="258.6">1</text>
<text x="220" y="258.6">2</text>
<text x="238.6" y="258.8">SR_DIN</text>
<text x="254.3" y="259.1">C12</text>
<text x="254.3" y="262.9">NS</text>
<text x="261.9" y="259.1">C13</text>
<text x="261.9" y="262.9">NS</text>
<text x="269.5" y="259.1">C14</text>
<text x="269.5" y="262.9">NS</text>
<text x="277.1" y="259.1">C15</text>
<text x="277.1" y="262.9">NS</text>
<text x="199.9" y="266.7">100MIL_2X12_SMT</text>
<text x="410" y="358.1">COMPANY:</text>
<text x="410" y="370.8">TITLE:</text>
<text x="346.5" y="379.7">DRAWN:</text>
<text x="384.6" y="379.7">DATED:</text>
<text x="346.5" y="389.9">CHECKED:</text>
<text x="384.6" y="389.9">DATED:</text>
<text x="420.4" y="391.2">CODE:</text>
<text x="444.5" y="391.2">SIZE:</text>
<text x="481.3" y="391.2">DRAWING NO:</text>
<text x="525.8" y="391.2">REV:</text>
<text x="346.5" y="400">QUALITY CONTROL:</text>
<text x="384.6" y="400">DATED:</text>
<text x="346.5" y="410.2">RELEASED:</text>
<text x="384.6" y="410.2">DATED:</text>
<text x="410.2" y="414">SCALE:</text>
<text x="491.5" y="414">SHEET:</text>
<text x="502.3" y="414">OF</text>
</g>
<g font-size="2.2" fill="#00f">
<text x="58.9" y="91.7">C44</text>
<text x="69.1" y="91.7">C42</text>
<text x="79.2" y="91.7">C41</text>
</g>
</svg>
